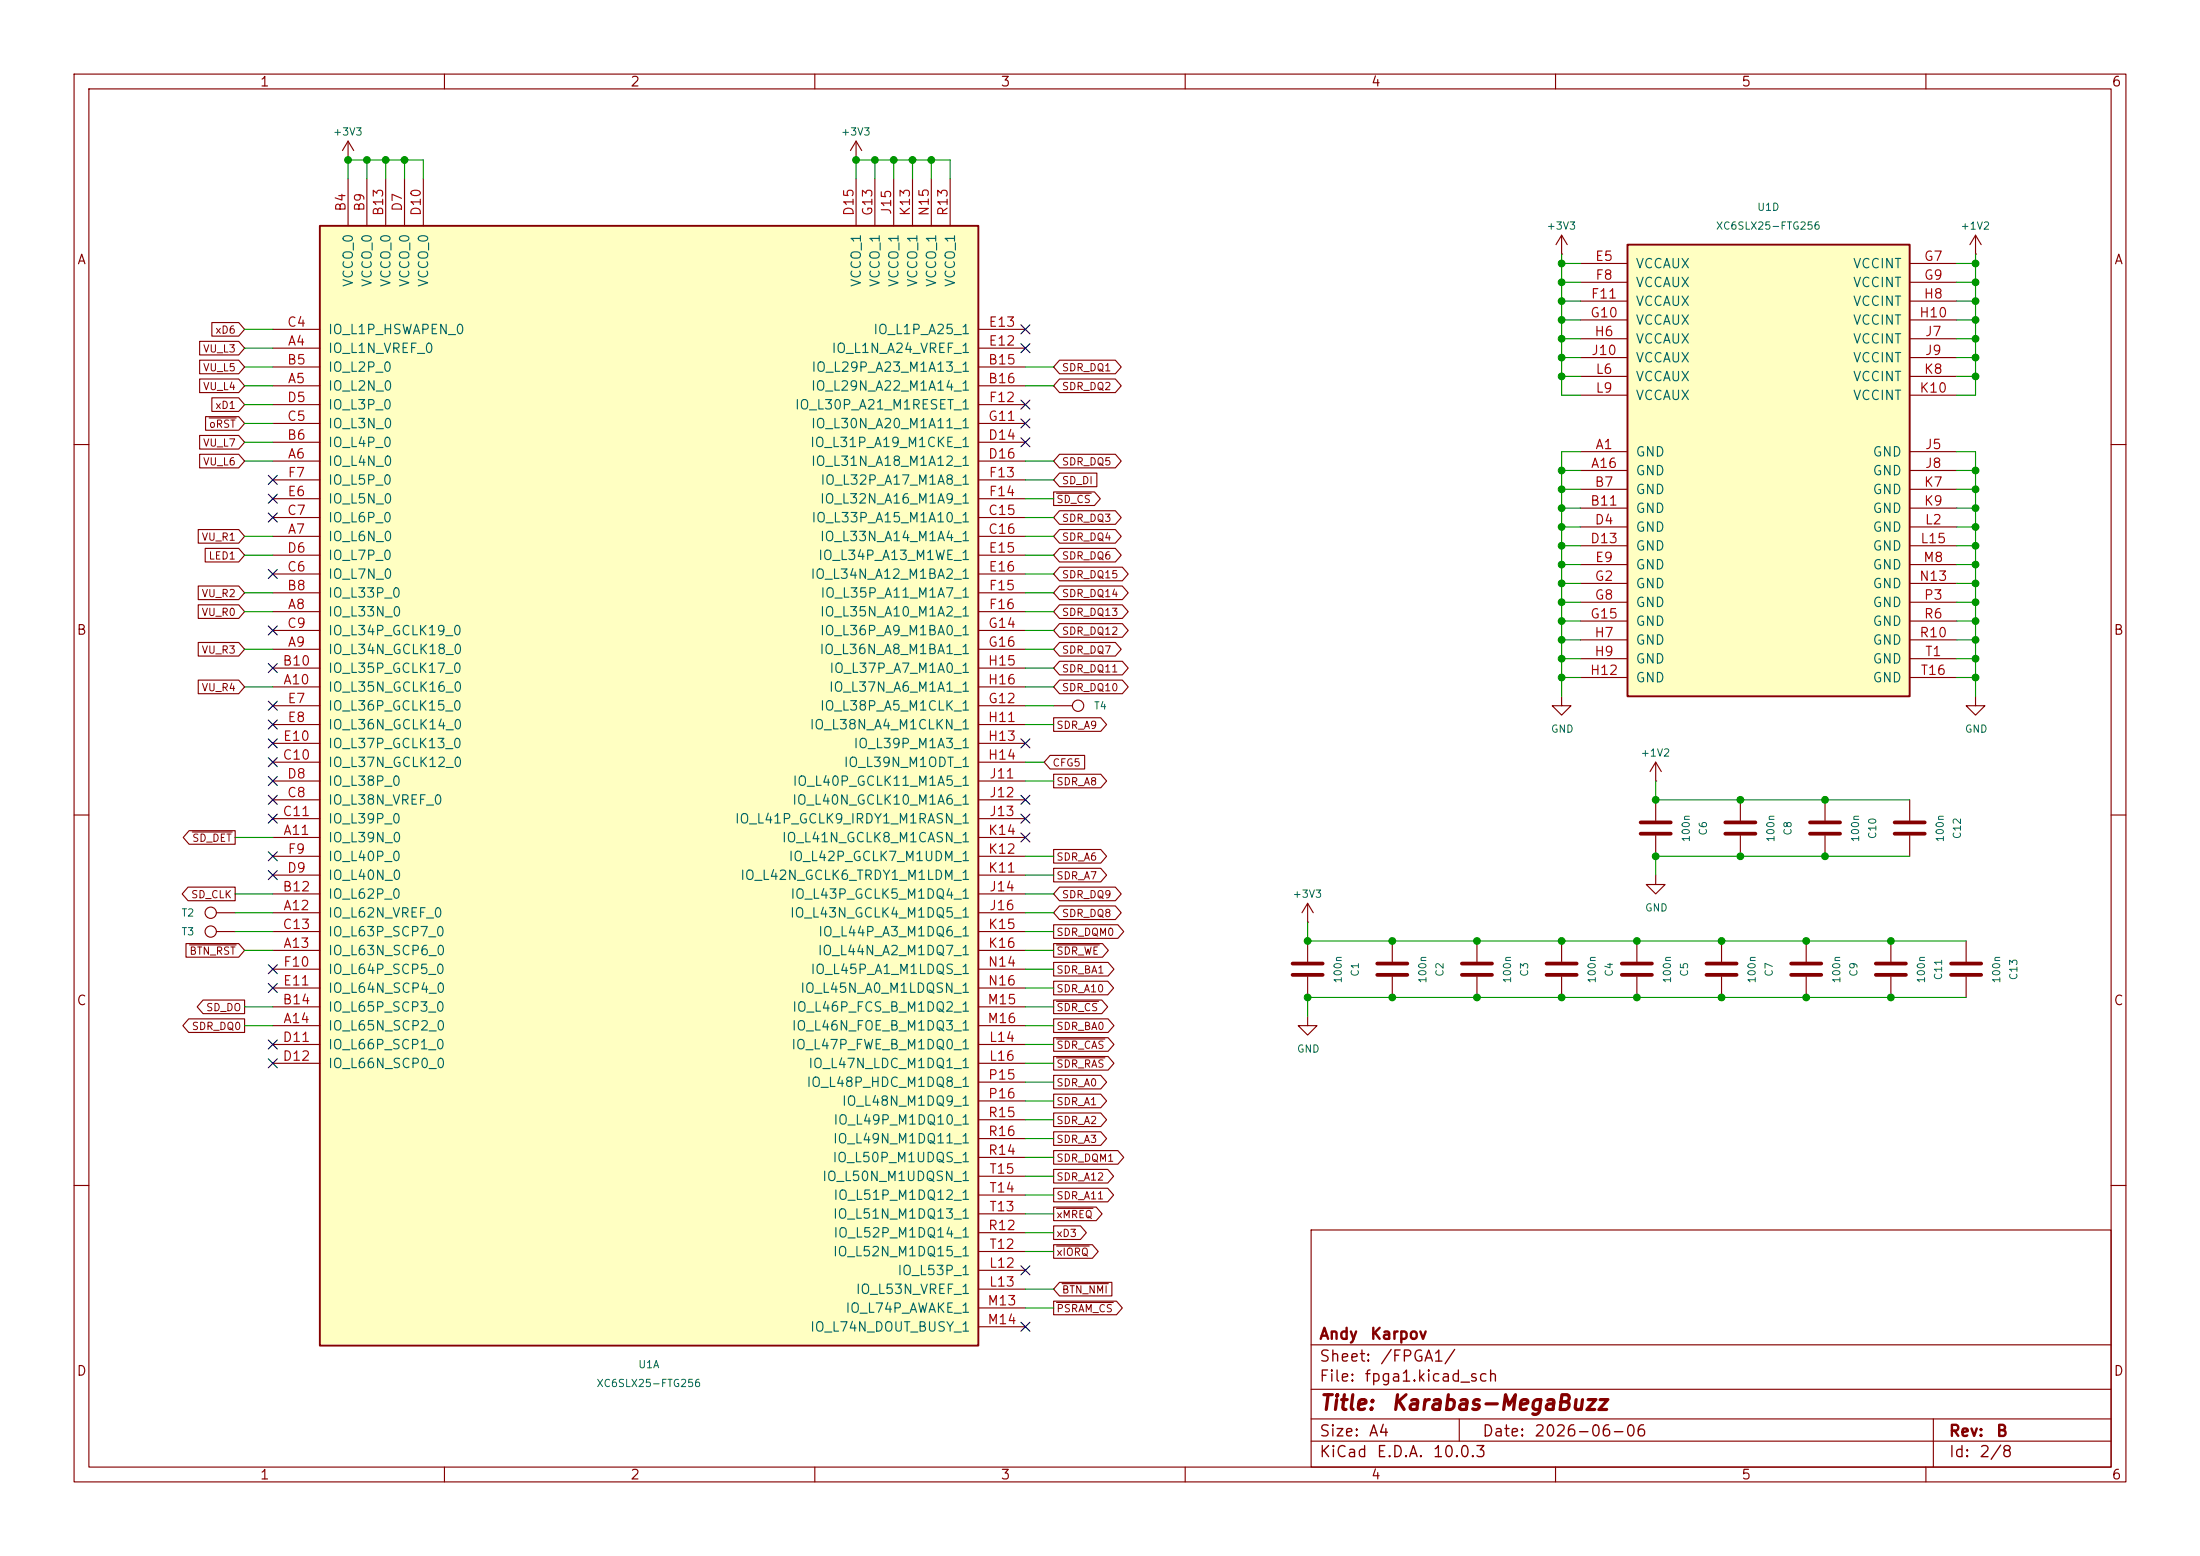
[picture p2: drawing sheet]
<svg xmlns="http://www.w3.org/2000/svg" width="297mm" height="210mm" viewBox="0 0 297 210" stroke-linecap="round" stroke-linejoin="round" font-family="sans-serif">
<g fill="none" stroke="#840000" stroke-width=".15">
<path d="M10 10h277v190h-277zM12 12h273v186h-273zM60 10v2M110 10v2M160 10v2M210 10v2M260 10v2M10 60h2M285 60h2M10 110h2M285 110h2M10 160h2"/>
<path d="M177 166h108v32h-108zM285 160h2M60 198v2M110 198v2M160 198v2M177 194.5h108M177 191.5h108M177 187.5h108M177 181.5h108M197 191.5v3M210 198v2M260 198v2"/>
<path d="M261 191.5v6.5"/>
</g>
<path d="M219.7 33h38.1v61h-38.1z" fill="#ffffc2"/>
<path d="M219.7 33h38.1v61h-38.1z" fill="none" stroke="#840000" stroke-width=".25"/>
<g fill="none" stroke="#840000" stroke-width=".15">
<path d="M213.4 35.6h6.3M213.4 38.1h6.3M257.8 35.6h6.4M257.8 38.1h6.4M213.4 40.6h6.3M213.4 43.2h6.3M213.4 45.7h6.3M213.4 48.3h6.3M213.4 50.8h6.3M213.4 53.3h6.3M257.8 40.6h6.4M257.8 43.2h6.4"/>
<path d="M257.8 45.7h6.4M257.8 48.3h6.4M257.8 50.8h6.4M257.8 53.3h6.4M213.4 61h6.3M213.4 63.5h6.3M213.4 66h6.3M213.4 68.6h6.3M213.4 71.1h6.3M213.4 73.7h6.3M213.4 76.2h6.3M213.4 78.7h6.3"/>
<path d="M257.8 61h6.4M257.8 63.5h6.4M257.8 66h6.4M257.8 68.6h6.4M257.8 71.1h6.4M257.8 73.7h6.4M257.8 76.2h6.4M257.8 78.7h6.4M213.4 81.3h6.3M213.4 83.8h6.3M213.4 86.4h6.3M213.4 88.9h6.3"/>
<path d="M213.4 91.4h6.3M257.8 81.3h6.4M257.8 83.8h6.4M257.8 86.4h6.4M257.8 88.9h6.4M257.8 91.4h6.4"/>
</g>
<path d="M43.2 30.5h88.9v151.1h-88.9z" fill="#ffffc2"/>
<path d="M43.2 30.5h88.9v151.1h-88.9z" fill="none" stroke="#840000" stroke-width=".25"/>
<g fill="none" stroke="#840000" stroke-width=".15">
<path d="M47 19.1v2.5M47 19.1l-.8 1.2M47 19.1l.8 1.2M115.6 19.1v2.5M115.6 19.1l-.8 1.2M115.6 19.1l.7 1.2M47 21.6h.1M47 24.1v6.4M49.5 24.1v6.4M52.1 24.1v6.4M54.6 24.1v6.4M57.1 24.1v6.4"/>
<path d="M115.6 21.6h.1M115.6 24.1v6.4M118.1 24.1v6.4M120.6 24.1v6.4M123.2 24.1v6.4M125.7 24.1v6.4M128.3 24.1v6.4M210.8 34.3h.1M210.8 31.8l-.7 1.2M210.8 31.8l.8 1.2M210.8 31.8v2.5M266.7 34.3h.1"/>
<path d="M266.7 31.8l-.8 1.2M266.7 31.8l.8 1.2M266.7 31.8v2.5M26.9 58.8h5.3l.8 .9-.8 .9h-5.3zM26.9 46.1h5.3l.8 .9-.8 .9h-5.3zM26.9 51.2h5.3l.8 .9-.8 .9h-5.3zM26.9 48.6h5.3l.8 .9-.8 .9h-5.3zM27.8 56.2h4.4l.8 1-.8 .9h-4.4zM28.2 56.4h3.7M28.6 53.7h3.6l.8 .9-.8 .9h-3.6zM28.6 43.5h3.6l.8 1-.8 .9h-3.6zM36.8 47h6.4"/>
<path d="M36.8 52.1h6.4M36.8 49.5h6.4M36.8 59.7h6.4M36.8 44.5h6.4M36.8 57.2h6.4M36.8 54.6h6.4M132.1 47h6.3M132.1 52.1h6.3M132.1 49.5h6.3M132.1 59.7h6.3M132.1 44.5h6.3M132.1 57.2h6.3"/>
<path d="M132.1 54.6h6.3M143 48.6h7.6l.8 .9-.8 .9h-7.6l-.8-.9zM143 51.2h7.6l.8 .9-.8 .9h-7.6l-.8-.9zM26.8 79.1h5.4l.8 .9-.8 .9h-5.4zM26.8 71.5h5.4l.8 .9-.8 .9h-5.4zM26.9 61.3h5.3l.8 .9-.8 .9h-5.3zM27.7 74h4.5l.8 .9-.8 .9h-4.5zM36.8 62.2h6.4M36.8 72.4h6.4M36.8 77.5h6.4M36.8 69.9h6.4M36.8 74.9h6.4"/>
<path d="M36.8 67.3h6.4M36.8 64.8h6.4M132.1 62.2h6.3M132.1 72.4h6.3M132.1 77.5h6.3M132.1 69.9h6.3M132.1 74.9h6.3M132.1 67.3h6.3M132.1 64.8h6.3M142.2 66.4h5.6l.7 .9-.7 .9h-5.6zM142.6 66.6h4.7M143 79.1h8.5l.8 .9-.8 .9h-8.5l-.8-.9z"/>
<path d="M143 74h7.6l.8 .9-.8 .9h-7.6l-.8-.9zM143 63.9h5.1v1.8h-5.1l-.8-.9zM143 71.5h7.6l.8 .9-.8 .9h-7.6l-.8-.9zM143 61.3h7.6l.8 .9-.8 .9h-7.6l-.8-.9zM143 68.9h7.6l.8 1-.8 .9h-7.6l-.8-.9zM143 76.6h8.5l.8 .9-.8 .9h-8.5l-.8-.9zM26.8 86.7h5.4l.8 .9-.8 .9h-5.4zM26.8 81.6h5.4l.8 1-.8 .9h-5.4zM26.8 91.8h5.4l.8 .9-.8 .9h-5.4zM36.8 82.6h6.4M36.8 87.6h6.4M36.8 92.7h6.4"/>
<path d="M36.8 80h6.4M36.8 90.2h6.4M36.8 85.1h6.4M36.8 95.3h6.4M36.8 97.8h6.4M132.1 82.6h6.3M132.1 87.6h6.3M132.1 92.7h6.3M132.1 80h6.3M132.1 90.2h6.3M132.1 85.1h6.3M132.1 95.3h6.3"/>
<path d="M132.1 97.8h6.3M142.2 96.9h6.4l.8 .9-.8 .9h-6.4zM142.2 95.3h2.6M143 91.8h8.5l.8 .9-.8 .9h-8.5l-.8-.9zM143 81.6h8.5l.8 1-.8 .9h-8.5l-.8-.9zM143 86.7h7.6l.8 .9-.8 .9h-7.6l-.8-.9zM143 89.3h8.5l.8 .9-.8 .9h-8.5l-.8-.9zM143 84.2h8.5l.8 .9-.8 .9h-8.5l-.8-.9zM210.8 94v1.3h1.3l-1.3 1.2-1.3-1.2h1.3M266.7 94v1.3h1.3l-1.3 1.2-1.3-1.2h1.3M25.4 119.7h6.3v1.9h-6.3l-.8-.9zM25.5 112.1h6.2v1.8h-6.2l-.8-.9z"/>
<path d="M26 112.3h5.4M36.8 113h6.4M36.8 108h6.4M36.8 102.9h6.4M36.8 110.5h6.4M36.8 105.4h6.4M36.8 118.1h6.4M36.8 100.3h6.4M36.8 115.6h6.4M132.1 113h6.3M132.1 108h6.3M132.1 102.9h6.3"/>
<path d="M132.1 110.5h6.3M132.1 105.4h6.3M132.1 118.1h6.3M132.1 100.3h6.3M132.1 115.6h6.3M141.8 102h4.6v1.8h-4.6l-.8-.9zM142.2 104.5h6.4l.8 .9-.8 .9h-6.4zM142.2 114.7h6.4l.8 .9-.8 .9h-6.4zM142.2 117.2h6.4l.8 .9-.8 .9h-6.4zM143 119.7h7.6l.8 1-.8 .9h-7.6l-.8-.9zM223.5 118.1v1.3h1.3l-1.3 1.3-1.3-1.3h1.3M223.5 105.4h.1"/>
<path d="M223.5 102.9v2.5M223.5 108v2.7M223.5 112.8v2.8M223.5 102.9l-.7 1.2M223.5 102.9l.8 1.2M234.9 108v2.7M234.9 112.8v2.8M246.4 108v2.7M246.4 112.8v2.8M257.8 108v2.7M257.8 112.8v2.8M25.1 127.4h7.1l.8 .9-.8 .9h-7.1z"/>
<path d="M25.5 137.5h7.5v1.8h-7.5l-.8-.9zM25.6 127.5h6.3M27.4 135h5.6v1.8h-5.6l-.8-.9zM29.2 123.2h2.5M29.2 125.7h2.5M36.8 123.2h6.4M36.8 128.3h6.4M36.8 138.4h6.4M36.8 120.7h6.4M36.8 135.9h6.4M36.8 125.7h6.4M36.8 133.4h6.4"/>
<path d="M36.8 130.8h6.4M132.1 123.2h6.3M132.1 128.3h6.3M132.1 138.4h6.3M132.1 120.7h6.3M132.1 135.9h6.3M132.1 125.7h6.3M132.1 133.4h6.3M132.1 130.8h6.3M142.2 137.5h7.4l.8 .9-.8 .9h-7.4zM142.2 129.9h7.4l.8 .9-.8 .9h-7.4zM142.2 132.4h7.3l.8 1-.8 .9h-7.3z"/>
<path d="M142.2 124.8h8.7l.8 .9-.8 .9h-8.7zM142.2 135h6.5l.8 .9-.8 .9h-6.5zM142.2 127.4h6.6l.8 .9-.8 .9h-6.6zM142.6 135.1h5.7M142.6 127.5h5.8M143 122.3h7.6l.8 .9-.8 .9h-7.6l-.8-.9zM176.5 124.5h.1M176.5 137.2v1.2h1.3l-1.3 1.3-1.2-1.3h1.2M176.5 121.9l-.7 1.3M176.5 121.9l.8 1.3M176.5 121.9v2.6M176.5 127v2.8"/>
<path d="M176.5 131.8v2.8M188 127v2.8M188 131.8v2.8M199.4 127v2.8M199.4 131.8v2.8M210.8 127v2.8M210.8 131.8v2.8M221 127v2.8M221 131.8v2.8M232.4 127v2.8M232.4 131.8v2.8M243.8 127v2.8"/>
<path d="M243.8 131.8v2.8M255.3 127v2.8M255.3 131.8v2.8M265.4 127v2.8M265.4 131.8v2.8M36.8 141h6.4M36.8 143.5h6.4M132.1 141h6.3M132.1 143.5h6.3M132.1 146.1h6.3M132.1 148.6h6.3M132.1 156.2h6.3"/>
<path d="M132.1 151.1h6.3M132.1 153.7h6.3M132.1 158.8h6.3M142.2 157.8h7.3l.8 1-.8 .9h-7.3zM142.2 140.1h7.4l.8 .9-.8 .9h-7.4zM142.2 145.1h6.4l.8 1-.8 .9h-6.4zM142.2 152.8h6.4l.8 .9-.8 .9h-6.4zM142.2 142.6h7.4l.8 .9-.8 .9h-7.4zM142.2 147.7h6.4l.8 .9-.8 .9h-6.4zM142.2 150.2h6.4l.8 .9-.8 .9h-6.4zM142.2 155.3h8.7l.8 .9-.8 .9h-8.7zM142.6 140.2h6.6"/>
<path d="M142.6 142.8h6.6M132.1 171.5h6.3M132.1 174h6.3M132.1 176.5h6.3M132.1 179.1h6.3M132.1 166.4h6.3M132.1 168.9h6.3M132.1 163.8h6.3M132.1 161.3h6.3M142.2 160.4h7.3l.8 .9-.8 .9h-7.3zM142.2 168h5.3l.8 .9-.8 .9h-5.3zM142.2 165.5h3.7l.8 .9-.8 .9h-3.7z"/>
<path d="M142.2 175.6h8.5l.8 .9-.8 .9h-8.5zM142.2 162.9h5.8l.8 .9-.8 .9h-5.8zM142.6 168.2h4.4M142.6 175.8h7.7M142.6 163.1h5M143 173.1h7.1v1.8h-7.1l-.8-.9zM143.4 173.2h6.2"/>
<circle cx="145.5" cy="95.2" r=".76"/>
<circle cx="28.4" cy="125.7" r=".76"/>
<circle cx="28.4" cy="123.2" r=".76"/>
</g>
<g fill="none" stroke="#840000" stroke-width=".51">
<path d="M221.5 111h4.1M221.5 112.5h4.1M232.9 111h4.1M232.9 112.5h4.1M244.3 111h4.1M244.3 112.5h4.1M255.8 111h4M255.8 112.5h4M174.5 130h4.1M174.5 131.6h4.1M185.9 130h4.1M185.9 131.6h4.1"/>
<path d="M197.4 130h4M197.4 131.6h4M208.8 130h4.1M208.8 131.6h4.1M218.9 130h4.1M218.9 131.6h4.1M230.4 130h4M230.4 131.6h4M241.8 130h4.1M241.8 131.6h4.1M253.2 130h4.1M253.2 131.6h4.1"/>
<path d="M263.4 130h4.1M263.4 131.6h4.1"/>
</g>
<g fill="none" stroke="#009600" stroke-width=".15">
<path d="M47 24.1v-2.5h10.1v2.5M49.5 21.6v2.5M52.1 21.6v2.5M54.6 21.6v2.5M115.6 24.1v-2.5h12.7v2.5M118.1 21.6v2.5M120.6 21.6v2.5M123.2 21.6v2.5M125.7 21.6v2.5M210.8 38.1h2.6M210.8 35.6h2.6M210.8 34.3v19h2.6"/>
<path d="M264.2 38.1h2.5M264.2 35.6h2.5M266.7 34.3v19h-2.5M33 59.7h3.8M33 54.6h3.8M33 57.2h3.8M33 49.5h3.8M33 52.1h3.8M33 47h3.8M33 44.5h3.8M138.4 49.5h3.8M138.4 52.1h3.8"/>
<path d="M210.8 43.2h2.6M210.8 40.6h2.6M210.8 45.7h2.6M210.8 48.3h2.6M210.8 50.8h2.6M264.2 43.2h2.5M264.2 40.6h2.5M264.2 45.7h2.5M264.2 48.3h2.5M264.2 50.8h2.5M33 72.4h3.8M33 62.2h3.8"/>
<path d="M33 74.9h3.8M138.4 77.5h3.8M138.4 72.4h3.8M138.4 62.2h3.8M138.4 74.9h3.8M138.4 64.8h3.8M138.4 67.3h3.8M138.4 69.9h3.8M210.8 66h2.6M210.8 63.5h2.6M210.8 78.7h2.6M210.8 68.6h2.6"/>
<path d="M210.8 71.1h2.6M210.8 73.7h2.6M210.8 76.2h2.6M213.4 61h-2.6v33M264.2 66h2.5M264.2 61h2.5v33M264.2 63.5h2.5M264.2 78.7h2.5M264.2 68.6h2.5M264.2 71.1h2.5M264.2 73.7h2.5M264.2 76.2h2.5"/>
<path d="M33 82.6h3.8M33 80h3.8M33 87.6h3.8M33 92.7h3.8M138.4 95.3h3.8M138.4 82.6h3.8M138.4 85.1h3.8M138.4 80h3.8M138.4 90.2h3.8M138.4 87.6h3.8M138.4 92.7h3.8M138.4 97.8h3.8"/>
<path d="M210.8 91.4h2.6M210.8 86.4h2.6M210.8 81.3h2.6M210.8 88.9h2.6M210.8 83.8h2.6M264.2 91.4h2.5M264.2 86.4h2.5M264.2 81.3h2.5M264.2 88.9h2.5M264.2 83.8h2.5M31.7 113h5.1M138.4 118.1h3.8"/>
<path d="M138.4 115.6h3.8M138.4 105.4h3.8M138.4 102.9h2.6M223.5 105.4v2.6h34.3M257.8 115.6h-34.3v2.5M31.7 125.7h5.1M31.7 120.7h5.1M31.7 123.2h5.1M33 128.3h3.8M33 135.9h3.8M33 138.4h3.8M138.4 125.7h3.8"/>
<path d="M138.4 128.3h3.8M138.4 130.8h3.8M138.4 135.9h3.8M138.4 138.4h3.8M138.4 133.4h3.8M138.4 120.7h3.8M138.4 123.2h3.8M176.5 124.5v2.5h88.9M265.4 134.6h-88.9v2.6M138.4 156.2h3.8M138.4 148.6h3.8M138.4 151.1h3.8"/>
<path d="M138.4 153.7h3.8M138.4 146.1h3.8M138.4 143.5h3.8M138.4 141h3.8M138.4 158.8h3.8M138.4 161.3h3.8M138.4 168.9h3.8M138.4 174h3.8M138.4 176.5h3.8M138.4 163.8h3.8M138.4 166.4h3.8"/>
</g>
<g fill="none" stroke="#000084" stroke-width=".15">
<path d="M137.8 59.1l1.2 1.2M137.8 43.8l1.2 1.3M137.8 46.4l1.2 1.2M137.8 54l1.2 1.2M137.8 56.5l1.2 1.3M139 59.1l-1.2 1.2M139 43.8l-1.2 1.3M139 46.4l-1.2 1.2M139 54l-1.2 1.2M139 56.5l-1.2 1.3M36.2 69.2l1.2 1.3M36.2 66.7l1.2 1.2"/>
<path d="M36.2 64.2l1.2 1.2M36.2 76.9l1.2 1.2M37.4 69.2l-1.2 1.3M37.4 66.7l-1.2 1.2M37.4 64.2l-1.2 1.2M37.4 76.9l-1.2 1.2M36.2 84.5l1.2 1.2M36.2 89.6l1.2 1.2M36.2 97.2l1.2 1.2M36.2 99.7l1.2 1.2M36.2 94.6l1.2 1.3M37.4 84.5l-1.2 1.2"/>
<path d="M37.4 89.6l-1.2 1.2M37.4 97.2l-1.2 1.2M37.4 99.7l-1.2 1.2M37.4 94.6l-1.2 1.3M137.8 99.7l1.2 1.2M139 99.7l-1.2 1.2M36.2 102.3l1.2 1.2M36.2 104.8l1.2 1.2M36.2 117.5l1.2 1.2M36.2 115l1.2 1.2M36.2 109.9l1.2 1.2M36.2 107.3l1.2 1.3"/>
<path d="M37.4 102.3l-1.2 1.2M37.4 104.8l-1.2 1.2M37.4 117.5l-1.2 1.2M37.4 115l-1.2 1.2M37.4 109.9l-1.2 1.2M37.4 107.3l-1.2 1.3M137.8 109.9l1.2 1.2M137.8 107.3l1.2 1.3M137.8 112.4l1.2 1.2M139 109.9l-1.2 1.2M139 107.3l-1.2 1.3M139 112.4l-1.2 1.2"/>
<path d="M36.2 132.7l1.2 1.3M36.2 130.2l1.2 1.2M37.4 132.7l-1.2 1.3M37.4 130.2l-1.2 1.2M36.2 142.9l1.2 1.2M36.2 140.4l1.2 1.2M37.4 142.9l-1.2 1.2M37.4 140.4l-1.2 1.2M137.8 170.8l1.2 1.3M137.8 178.5l1.2 1.2M139 170.8l-1.2 1.3M139 178.5l-1.2 1.2"/>
</g>
<g fill="#009600" stroke="#009600" stroke-width=".14">
<circle cx="118.1" cy="21.6" r=".46"/>
<circle cx="115.6" cy="21.6" r=".46"/>
<circle cx="125.7" cy="21.6" r=".46"/>
<circle cx="123.2" cy="21.6" r=".46"/>
<circle cx="120.6" cy="21.6" r=".46"/>
<circle cx="210.8" cy="35.6" r=".46"/>
<circle cx="210.8" cy="48.3" r=".46"/>
<circle cx="210.8" cy="38.1" r=".46"/>
<circle cx="210.8" cy="43.2" r=".46"/>
<circle cx="210.8" cy="40.6" r=".46"/>
<circle cx="210.8" cy="63.5" r=".46"/>
<circle cx="210.8" cy="68.6" r=".46"/>
<circle cx="210.8" cy="71.1" r=".46"/>
<circle cx="210.8" cy="66" r=".46"/>
<circle cx="188" cy="127" r=".46"/>
<circle cx="210.8" cy="91.4" r=".46"/>
<circle cx="176.5" cy="127" r=".46"/>
<circle cx="199.4" cy="127" r=".46"/>
<circle cx="49.5" cy="21.6" r=".46"/>
<circle cx="47" cy="21.6" r=".46"/>
<circle cx="52.1" cy="21.6" r=".46"/>
<circle cx="54.6" cy="21.6" r=".46"/>
<circle cx="210.8" cy="81.3" r=".46"/>
<circle cx="210.8" cy="78.7" r=".46"/>
<circle cx="210.8" cy="76.2" r=".46"/>
<circle cx="210.8" cy="73.7" r=".46"/>
<circle cx="210.8" cy="83.8" r=".46"/>
<circle cx="210.8" cy="50.8" r=".46"/>
<circle cx="210.8" cy="45.7" r=".46"/>
<circle cx="232.4" cy="127" r=".46"/>
<circle cx="232.4" cy="134.6" r=".46"/>
<circle cx="210.8" cy="86.4" r=".46"/>
<circle cx="210.8" cy="88.9" r=".46"/>
<circle cx="234.9" cy="115.6" r=".46"/>
<circle cx="234.9" cy="108" r=".46"/>
<circle cx="223.5" cy="115.6" r=".46"/>
<circle cx="223.5" cy="108" r=".46"/>
<circle cx="221" cy="127" r=".46"/>
<circle cx="221" cy="134.6" r=".46"/>
<circle cx="266.7" cy="40.6" r=".46"/>
<circle cx="266.7" cy="38.1" r=".46"/>
<circle cx="266.7" cy="43.2" r=".46"/>
<circle cx="266.7" cy="45.7" r=".46"/>
<circle cx="266.7" cy="48.3" r=".46"/>
<circle cx="266.7" cy="63.5" r=".46"/>
<circle cx="266.7" cy="66" r=".46"/>
<circle cx="266.7" cy="35.6" r=".46"/>
<circle cx="266.7" cy="50.8" r=".46"/>
<circle cx="210.8" cy="127" r=".46"/>
<circle cx="199.4" cy="134.6" r=".46"/>
<circle cx="210.8" cy="134.6" r=".46"/>
<circle cx="266.7" cy="81.3" r=".46"/>
<circle cx="266.7" cy="83.8" r=".46"/>
<circle cx="266.7" cy="71.1" r=".46"/>
<circle cx="266.7" cy="68.6" r=".46"/>
<circle cx="266.7" cy="73.7" r=".46"/>
<circle cx="266.7" cy="76.2" r=".46"/>
<circle cx="266.7" cy="88.9" r=".46"/>
<circle cx="266.7" cy="86.4" r=".46"/>
<circle cx="266.7" cy="78.7" r=".46"/>
<circle cx="188" cy="134.6" r=".46"/>
<circle cx="176.5" cy="134.6" r=".46"/>
<circle cx="246.4" cy="115.6" r=".46"/>
<circle cx="246.4" cy="108" r=".46"/>
<circle cx="255.3" cy="134.6" r=".46"/>
<circle cx="243.8" cy="134.6" r=".46"/>
<circle cx="243.8" cy="127" r=".46"/>
<circle cx="266.7" cy="91.4" r=".46"/>
<circle cx="255.3" cy="127" r=".46"/>
</g>
<g font-size="2" fill="#840000">
<text x="178" y="190.8">Title:</text>
<text x="187.7" y="190.8">Karabas-MegaBuzz</text>
</g>
<g font-size="1.5" fill="#840000">
<text x="178" y="184.2">Sheet:</text>
<text x="178" y="181.2">Andy</text>
<text x="184.9" y="181.2">Karpov</text>
<text x="186.2" y="184.2">/FPGA1/</text>
<text x="178" y="186.9">File:</text>
<text x="184.1" y="186.9">fpga1.kicad_sch</text>
<text x="178" y="197.1">KiCad</text>
<text x="178" y="194.3">Size:</text>
<text x="184.7" y="194.3">A4</text>
<text x="185.7" y="197.1">E.D.A.</text>
<text x="193.3" y="197.1">10.0.3</text>
<text x="200" y="194.3">Date:</text>
<text x="207" y="194.3">2026-06-06</text>
<text x="263" y="194.3">Rev:</text>
<text x="263" y="197.1">Id:</text>
<text x="267.1" y="197.1">2/8</text>
<text x="269.4" y="194.3">B</text>
</g>
<g font-size="1.3" fill="#840000">
<text x="35" y="12">1</text>
<text x="85" y="12">2</text>
<text x="135" y="12">3</text>
<text x="185" y="12">4</text>
<text x="235" y="12">5</text>
<text x="285" y="12">6</text>
<text x="10.3" y="36">A</text>
<text x="285.3" y="36">A</text>
<text x="10.3" y="86">B</text>
<text x="285.3" y="86">B</text>
<text x="10.3" y="136">C</text>
<text x="285.3" y="136">C</text>
<text x="10.3" y="186">D</text>
<text x="285.3" y="186">D</text>
<text x="35" y="200">1</text>
<text x="85" y="200">2</text>
<text x="135" y="200">3</text>
<text x="185" y="200">4</text>
<text x="235" y="200">5</text>
<text x="285" y="200">6</text>
</g>
<g font-size="1.3" fill="#a90000">
<text x="47" y="28.6" transform="rotate(-90 47 28.6)">B4</text>
<text x="49.5" y="28.6" transform="rotate(-90 49.5 28.6)">B9</text>
<text x="52" y="29.3" transform="rotate(-90 52 29.3)">B13</text>
<text x="54.6" y="28.6" transform="rotate(-90 54.6 28.6)">D7</text>
<text x="57.1" y="29.3" transform="rotate(-90 57.1 29.3)">D10</text>
<text x="115.5" y="29.3" transform="rotate(-90 115.5 29.3)">D15</text>
<text x="118.1" y="29.3" transform="rotate(-90 118.1 29.3)">G13</text>
<text x="120.6" y="29.1" transform="rotate(-90 120.6 29.1)">J15</text>
<text x="123.2" y="29.3" transform="rotate(-90 123.2 29.3)">K13</text>
<text x="125.7" y="29.3" transform="rotate(-90 125.7 29.3)">N15</text>
<text x="128.2" y="29.3" transform="rotate(-90 128.2 29.3)">R13</text>
<text x="215.3" y="35.5">E5</text>
<text x="259.6" y="35.5">G7</text>
<text x="214.7" y="40.6">F11</text>
<text x="215.3" y="38.1">F8</text>
<text x="259.6" y="40.6">H8</text>
<text x="259.6" y="38.1">G9</text>
<text x="38.7" y="44.4">C4</text>
<text x="38.8" y="47">A4</text>
<text x="133.4" y="47">E12</text>
<text x="133.4" y="44.4">E13</text>
<text x="214.6" y="43.2">G10</text>
<text x="215.2" y="45.7">H6</text>
<text x="259" y="43.2">H10</text>
<text x="259.8" y="45.7">J7</text>
<text x="38.7" y="49.5">B5</text>
<text x="38.8" y="52">A5</text>
<text x="133.3" y="49.5">B15</text>
<text x="133.3" y="52">B16</text>
<text x="214.7" y="48.2">J10</text>
<text x="215.3" y="50.8">L6</text>
<text x="215.3" y="53.3">L9</text>
<text x="259" y="53.3">K10</text>
<text x="259.6" y="50.8">K8</text>
<text x="259.8" y="48.2">J9</text>
<text x="38.7" y="59.7">B6</text>
<text x="38.7" y="57.1">C5</text>
<text x="38.7" y="54.6">D5</text>
<text x="133.3" y="59.7">D14</text>
<text x="133.3" y="57.1">G11</text>
<text x="133.4" y="54.6">F12</text>
<text x="38.8" y="62.2">A6</text>
<text x="38.8" y="64.7">F7</text>
<text x="133.3" y="62.2">D16</text>
<text x="133.4" y="64.7">F13</text>
<text x="214.7" y="63.5">A16</text>
<text x="215.3" y="60.9">A1</text>
<text x="259.8" y="60.9">J5</text>
<text x="259.8" y="63.5">J8</text>
<text x="38.7" y="69.8">C7</text>
<text x="38.7" y="67.3">E6</text>
<text x="133.3" y="69.8">C15</text>
<text x="133.4" y="67.3">F14</text>
<text x="214.6" y="68.6">B11</text>
<text x="215.2" y="66">B7</text>
<text x="215.2" y="71.1">D4</text>
<text x="259.6" y="66">K7</text>
<text x="259.6" y="68.6">K9</text>
<text x="259.8" y="71.1">L2</text>
<text x="38.7" y="77.4">C6</text>
<text x="38.7" y="74.9">D6</text>
<text x="38.8" y="72.4">A7</text>
<text x="133.3" y="72.4">C16</text>
<text x="133.4" y="74.9">E15</text>
<text x="133.4" y="77.4">E16</text>
<text x="214.6" y="73.6">D13</text>
<text x="215.3" y="76.2">E9</text>
<text x="259.2" y="73.6">L15</text>
<text x="259.6" y="76.2">M8</text>
<text x="38.7" y="80">B8</text>
<text x="38.8" y="82.5">A8</text>
<text x="133.4" y="80">F15</text>
<text x="133.4" y="82.5">F16</text>
<text x="214.6" y="83.8">G15</text>
<text x="215.2" y="78.7">G2</text>
<text x="215.2" y="81.3">G8</text>
<text x="259" y="78.7">N13</text>
<text x="259.6" y="81.3">P3</text>
<text x="259.6" y="83.8">R6</text>
<text x="38.7" y="85.1">C9</text>
<text x="38.8" y="87.6">A9</text>
<text x="133.3" y="85.1">G14</text>
<text x="133.3" y="87.6">G16</text>
<text x="215.2" y="86.3">H7</text>
<text x="215.2" y="88.9">H9</text>
<text x="259" y="86.3">R10</text>
<text x="259.8" y="88.9">T1</text>
<text x="38.1" y="90.1">B10</text>
<text x="38.1" y="92.7">A10</text>
<text x="38.7" y="95.2">E7</text>
<text x="133.3" y="90.1">H15</text>
<text x="133.3" y="92.7">H16</text>
<text x="133.3" y="95.2">G12</text>
<text x="214.6" y="91.4">H12</text>
<text x="259.2" y="91.4">T16</text>
<text x="38.1" y="100.3">E10</text>
<text x="38.7" y="97.8">E8</text>
<text x="133.3" y="97.8">H11</text>
<text x="133.3" y="100.3">H13</text>
<text x="38.1" y="102.8">C10</text>
<text x="38.7" y="107.9">C8</text>
<text x="38.7" y="105.4">D8</text>
<text x="133.3" y="102.8">H14</text>
<text x="133.5" y="105.4">J11</text>
<text x="133.5" y="107.9">J12</text>
<text x="38.1" y="110.5">C11</text>
<text x="38.1" y="113">A11</text>
<text x="133.3" y="113">K14</text>
<text x="133.5" y="110.5">J13</text>
<text x="38.7" y="118.1">D9</text>
<text x="38.8" y="115.5">F9</text>
<text x="133.3" y="118.1">K11</text>
<text x="133.3" y="115.5">K12</text>
<text x="38.1" y="120.6">B12</text>
<text x="38.1" y="125.7">C13</text>
<text x="38.1" y="123.2">A12</text>
<text x="133.3" y="125.7">K15</text>
<text x="133.5" y="120.6">J14</text>
<text x="133.5" y="123.2">J16</text>
<text x="38.1" y="128.2">A13</text>
<text x="38.1" y="130.8">F10</text>
<text x="133.3" y="130.8">N14</text>
<text x="133.3" y="128.2">K16</text>
<text x="38.1" y="135.9">B14</text>
<text x="38.1" y="133.3">E11</text>
<text x="133.2" y="135.9">M15</text>
<text x="133.3" y="133.3">N16</text>
<text x="38.1" y="140.9">D11</text>
<text x="38.1" y="143.5">D12</text>
<text x="38.1" y="138.4">A14</text>
<text x="133.2" y="138.4">M16</text>
<text x="133.4" y="140.9">L14</text>
<text x="133.4" y="143.5">L16</text>
<text x="133.3" y="146">P15</text>
<text x="133.3" y="148.6">P16</text>
<text x="133.3" y="151.1">R15</text>
<text x="133.3" y="153.6">R16</text>
<text x="133.3" y="156.2">R14</text>
<text x="133.5" y="161.3">T14</text>
<text x="133.5" y="158.7">T15</text>
<text x="133.3" y="166.3">R12</text>
<text x="133.5" y="163.8">T13</text>
<text x="133.4" y="171.4">L12</text>
<text x="133.4" y="174">L13</text>
<text x="133.5" y="168.9">T12</text>
<text x="133.2" y="176.5">M13</text>
<text x="133.2" y="179">M14</text>
</g>
<g font-size="1.3" fill="#006464">
<text x="48" y="38.8" transform="rotate(-90 48 38.8)">VCCO_0</text>
<text x="50.5" y="38.8" transform="rotate(-90 50.5 38.8)">VCCO_0</text>
<text x="53" y="38.8" transform="rotate(-90 53 38.8)">VCCO_0</text>
<text x="55.6" y="38.8" transform="rotate(-90 55.6 38.8)">VCCO_0</text>
<text x="58.1" y="38.8" transform="rotate(-90 58.1 38.8)">VCCO_0</text>
<text x="116.5" y="38.8" transform="rotate(-90 116.5 38.8)">VCCO_1</text>
<text x="119.1" y="38.8" transform="rotate(-90 119.1 38.8)">VCCO_1</text>
<text x="121.6" y="38.8" transform="rotate(-90 121.6 38.8)">VCCO_1</text>
<text x="124.2" y="38.8" transform="rotate(-90 124.2 38.8)">VCCO_1</text>
<text x="126.7" y="38.8" transform="rotate(-90 126.7 38.8)">VCCO_1</text>
<text x="129.2" y="38.8" transform="rotate(-90 129.2 38.8)">VCCO_1</text>
<text x="220.7" y="36.5">VCCAUX</text>
<text x="220.7" y="39.1">VCCAUX</text>
<text x="220.7" y="41.6">VCCAUX</text>
<text x="250.1" y="36.5">VCCINT</text>
<text x="250.1" y="39.1">VCCINT</text>
<text x="250.1" y="41.6">VCCINT</text>
<text x="44.2" y="48">IO_L1N_VREF_0</text>
<text x="44.2" y="45.4">IO_L1P_HSWAPEN_0</text>
<text x="112.2" y="48">IO_L1N_A24_VREF_1</text>
<text x="117.8" y="45.4">IO_L1P_A25_1</text>
<text x="220.7" y="44.2">VCCAUX</text>
<text x="220.7" y="46.7">VCCAUX</text>
<text x="250.1" y="44.2">VCCINT</text>
<text x="250.1" y="46.7">VCCINT</text>
<text x="44.2" y="53">IO_L2N_0</text>
<text x="44.2" y="50.5">IO_L2P_0</text>
<text x="109.4" y="53">IO_L29N_A22_M1A14_1</text>
<text x="109.5" y="50.5">IO_L29P_A23_M1A13_1</text>
<text x="220.7" y="49.2">VCCAUX</text>
<text x="220.7" y="51.8">VCCAUX</text>
<text x="250.1" y="49.2">VCCINT</text>
<text x="250.1" y="51.8">VCCINT</text>
<text x="44.2" y="58.1">IO_L3N_0</text>
<text x="44.2" y="55.6">IO_L3P_0</text>
<text x="107.2" y="55.6">IO_L30P_A21_M1RESET_1</text>
<text x="109.4" y="58.1">IO_L30N_A20_M1A11_1</text>
<text x="220.7" y="54.3">VCCAUX</text>
<text x="250.1" y="54.3">VCCINT</text>
<text x="44.2" y="63.2">IO_L4N_0</text>
<text x="44.2" y="60.7">IO_L4P_0</text>
<text x="44.2" y="65.7">IO_L5P_0</text>
<text x="109.3" y="60.7">IO_L31P_A19_M1CKE_1</text>
<text x="109.4" y="63.2">IO_L31N_A18_M1A12_1</text>
<text x="110.7" y="65.7">IO_L32P_A17_M1A8_1</text>
<text x="220.7" y="61.9">GND</text>
<text x="220.7" y="64.5">GND</text>
<text x="252.7" y="61.9">GND</text>
<text x="252.7" y="64.5">GND</text>
<text x="44.2" y="70.8">IO_L6P_0</text>
<text x="44.2" y="68.3">IO_L5N_0</text>
<text x="109.5" y="70.8">IO_L33P_A15_M1A10_1</text>
<text x="110.6" y="68.3">IO_L32N_A16_M1A9_1</text>
<text x="220.7" y="67">GND</text>
<text x="220.7" y="69.6">GND</text>
<text x="252.7" y="67">GND</text>
<text x="252.7" y="69.6">GND</text>
<text x="44.2" y="73.4">IO_L6N_0</text>
<text x="44.2" y="75.9">IO_L7P_0</text>
<text x="110.4" y="75.9">IO_L34P_A13_M1WE_1</text>
<text x="110.6" y="73.4">IO_L33N_A14_M1A4_1</text>
<text x="220.7" y="72.1">GND</text>
<text x="220.7" y="74.6">GND</text>
<text x="220.7" y="77.2">GND</text>
<text x="252.7" y="72.1">GND</text>
<text x="252.7" y="74.6">GND</text>
<text x="252.7" y="77.2">GND</text>
<text x="44.2" y="83.5">IO_L33N_0</text>
<text x="44.2" y="81">IO_L33P_0</text>
<text x="44.2" y="78.4">IO_L7N_0</text>
<text x="109.3" y="78.4">IO_L34N_A12_M1BA2_1</text>
<text x="110.6" y="83.5">IO_L35N_A10_M1A2_1</text>
<text x="110.7" y="81">IO_L35P_A11_M1A7_1</text>
<text x="220.7" y="79.7">GND</text>
<text x="220.7" y="82.3">GND</text>
<text x="252.7" y="79.7">GND</text>
<text x="252.7" y="82.3">GND</text>
<text x="44.2" y="88.6">IO_L34N_GCLK18_0</text>
<text x="44.2" y="86.1">IO_L34P_GCLK19_0</text>
<text x="110.5" y="88.6">IO_L36N_A8_M1BA1_1</text>
<text x="110.6" y="86.1">IO_L36P_A9_M1BA0_1</text>
<text x="220.7" y="84.8">GND</text>
<text x="220.7" y="87.3">GND</text>
<text x="220.7" y="89.9">GND</text>
<text x="252.7" y="84.8">GND</text>
<text x="252.7" y="87.3">GND</text>
<text x="252.7" y="89.9">GND</text>
<text x="44.2" y="93.7">IO_L35N_GCLK16_0</text>
<text x="44.2" y="91.1">IO_L35P_GCLK17_0</text>
<text x="111.8" y="93.7">IO_L37N_A6_M1A1_1</text>
<text x="111.9" y="91.1">IO_L37P_A7_M1A0_1</text>
<text x="220.7" y="92.4">GND</text>
<text x="252.7" y="92.4">GND</text>
<text x="44.2" y="96.2">IO_L36P_GCLK15_0</text>
<text x="44.2" y="98.8">IO_L36N_GCLK14_0</text>
<text x="44.2" y="101.3">IO_L37P_GCLK13_0</text>
<text x="109.2" y="98.8">IO_L38N_A4_M1CLKN_1</text>
<text x="110.6" y="96.2">IO_L38P_A5_M1CLK_1</text>
<text x="115.1" y="101.3">IO_L39P_M1A3_1</text>
<text x="44.2" y="103.8">IO_L37N_GCLK12_0</text>
<text x="44.2" y="106.4">IO_L38P_0</text>
<text x="106.9" y="106.4">IO_L40P_GCLK11_M1A5_1</text>
<text x="113.8" y="103.8">IO_L39N_M1ODT_1</text>
<text x="44.2" y="108.9">IO_L38N_VREF_0</text>
<text x="44.2" y="111.5">IO_L39P_0</text>
<text x="99.1" y="111.5">IO_L41P_GCLK9_IRDY1_M1RASN_1</text>
<text x="106.9" y="108.9">IO_L40N_GCLK10_M1A6_1</text>
<text x="44.2" y="114">IO_L39N_0</text>
<text x="44.2" y="119.1">IO_L40N_0</text>
<text x="44.2" y="116.5">IO_L40P_0</text>
<text x="99.8" y="119.1">IO_L42N_GCLK6_TRDY1_M1LDM_1</text>
<text x="105.5" y="114">IO_L41N_GCLK8_M1CASN_1</text>
<text x="106.4" y="116.5">IO_L42P_GCLK7_M1UDM_1</text>
<text x="44.2" y="124.2">IO_L62N_VREF_0</text>
<text x="44.2" y="121.6">IO_L62P_0</text>
<text x="106.5" y="124.2">IO_L43N_GCLK4_M1DQ5_1</text>
<text x="106.6" y="121.6">IO_L43P_GCLK5_M1DQ4_1</text>
<text x="44.2" y="129.2">IO_L63N_SCP6_0</text>
<text x="44.2" y="126.7">IO_L63P_SCP7_0</text>
<text x="44.2" y="131.8">IO_L64P_SCP5_0</text>
<text x="109.3" y="131.8">IO_L45P_A1_M1LDQS_1</text>
<text x="110.3" y="129.2">IO_L44N_A2_M1DQ7_1</text>
<text x="110.4" y="126.7">IO_L44P_A3_M1DQ6_1</text>
<text x="44.2" y="136.9">IO_L65P_SCP3_0</text>
<text x="44.2" y="134.3">IO_L64N_SCP4_0</text>
<text x="106.9" y="136.9">IO_L46P_FCS_B_M1DQ2_1</text>
<text x="107.9" y="134.3">IO_L45N_A0_M1LDQSN_1</text>
<text x="44.2" y="139.4">IO_L65N_SCP2_0</text>
<text x="44.2" y="141.9">IO_L66P_SCP1_0</text>
<text x="106.7" y="141.9">IO_L47P_FWE_B_M1DQ0_1</text>
<text x="106.8" y="139.4">IO_L46N_FOE_B_M1DQ3_1</text>
<text x="44.2" y="144.5">IO_L66N_SCP0_0</text>
<text x="108.8" y="147">IO_L48P_HDC_M1DQ8_1</text>
<text x="109" y="144.5">IO_L47N_LDC_M1DQ1_1</text>
<text x="113.6" y="149.6">IO_L48N_M1DQ9_1</text>
<text x="112.4" y="154.6">IO_L49N_M1DQ11_1</text>
<text x="112.4" y="152.1">IO_L49P_M1DQ10_1</text>
<text x="110.9" y="159.7">IO_L50N_M1UDQSN_1</text>
<text x="112.3" y="157.2">IO_L50P_M1UDQS_1</text>
<text x="112.4" y="164.8">IO_L51N_M1DQ13_1</text>
<text x="112.4" y="167.3">IO_L52P_M1DQ14_1</text>
<text x="112.4" y="162.3">IO_L51P_M1DQ12_1</text>
<text x="112.4" y="169.9">IO_L52N_M1DQ15_1</text>
<text x="121.1" y="172.4">IO_L53P_1</text>
<text x="114" y="177.5">IO_L74P_AWAKE_1</text>
<text x="115.4" y="175">IO_L53N_VREF_1</text>
<text x="109.3" y="180">IO_L74N_DOUT_BUSY_1</text>
</g>
<g font-size="1" fill="#006464">
<text x="44.9" y="18.5">+3V3</text>
<text x="113.5" y="18.5">+3V3</text>
<text x="237.1" y="28.7">U1D</text>
<text x="208.7" y="31.2">+3V3</text>
<text x="231.6" y="31.2">XC6SLX25-FTG256</text>
<text x="264.6" y="31.2">+1V2</text>
<text x="147.6" y="96">T4</text>
<text x="209.3" y="99.1">GND</text>
<text x="265.2" y="99.1">GND</text>
<text x="221.4" y="102.4">+1V2</text>
<text x="228.4" y="113.8" transform="rotate(-90 228.4 113.8)">100n</text>
<text x="230.7" y="112.9" transform="rotate(-90 230.7 112.9)">C6</text>
<text x="239.8" y="113.8" transform="rotate(-90 239.8 113.8)">100n</text>
<text x="242.1" y="112.9" transform="rotate(-90 242.1 112.9)">C8</text>
<text x="251.2" y="113.8" transform="rotate(-90 251.2 113.8)">100n</text>
<text x="253.5" y="113.3" transform="rotate(-90 253.5 113.3)">C10</text>
<text x="262.7" y="113.8" transform="rotate(-90 262.7 113.8)">100n</text>
<text x="265" y="113.3" transform="rotate(-90 265 113.3)">C12</text>
<text x="24.4" y="123.9">T2</text>
<text x="174.4" y="121.4">+3V3</text>
<text x="222" y="123.3">GND</text>
<text x="24.4" y="126.5">T3</text>
<text x="183.7" y="131.9" transform="rotate(-90 183.7 131.9)">C1</text>
<text x="195.1" y="131.9" transform="rotate(-90 195.1 131.9)">C2</text>
<text x="206.5" y="131.9" transform="rotate(-90 206.5 131.9)">C3</text>
<text x="218" y="131.9" transform="rotate(-90 218 131.9)">C4</text>
<text x="228.1" y="131.9" transform="rotate(-90 228.1 131.9)">C5</text>
<text x="239.6" y="131.9" transform="rotate(-90 239.6 131.9)">C7</text>
<text x="251" y="131.9" transform="rotate(-90 251 131.9)">C9</text>
<text x="181.4" y="132.8" transform="rotate(-90 181.4 132.8)">100n</text>
<text x="192.8" y="132.8" transform="rotate(-90 192.8 132.8)">100n</text>
<text x="204.2" y="132.8" transform="rotate(-90 204.2 132.8)">100n</text>
<text x="215.7" y="132.8" transform="rotate(-90 215.7 132.8)">100n</text>
<text x="225.8" y="132.8" transform="rotate(-90 225.8 132.8)">100n</text>
<text x="237.3" y="132.8" transform="rotate(-90 237.3 132.8)">100n</text>
<text x="248.7" y="132.8" transform="rotate(-90 248.7 132.8)">100n</text>
<text x="260.1" y="132.8" transform="rotate(-90 260.1 132.8)">100n</text>
<text x="262.4" y="132.4" transform="rotate(-90 262.4 132.4)">C11</text>
<text x="270.3" y="132.8" transform="rotate(-90 270.3 132.8)">100n</text>
<text x="272.6" y="132.4" transform="rotate(-90 272.6 132.4)">C13</text>
<text x="175" y="142.3">GND</text>
<text x="86.1" y="184.9">U1A</text>
<text x="80.4" y="187.4">XC6SLX25-FTG256</text>
</g>
<g font-size="1" fill="#840000">
<text x="27.3" y="47.8">VU_L3</text>
<text x="29" y="45.3">xD6</text>
<text x="27.3" y="52.9">VU_L4</text>
<text x="27.3" y="50.4">VU_L5</text>
<text x="143.3" y="50.4">SDR_DQ1</text>
<text x="143.3" y="52.9">SDR_DQ2</text>
<text x="28.1" y="58">oRST</text>
<text x="29" y="55.4">xD1</text>
<text x="27.3" y="63.1">VU_L6</text>
<text x="27.3" y="60.5">VU_L7</text>
<text x="143.3" y="65.6">SD_DI</text>
<text x="143.3" y="63.1">SDR_DQ5</text>
<text x="142.5" y="68.1">SD_CS</text>
<text x="143.3" y="70.7">SDR_DQ3</text>
<text x="27.1" y="73.2">VU_R1</text>
<text x="28.1" y="75.8">LED1</text>
<text x="143.3" y="75.8">SDR_DQ6</text>
<text x="143.3" y="73.2">SDR_DQ4</text>
<text x="27.1" y="80.8">VU_R2</text>
<text x="27.1" y="83.4">VU_R0</text>
<text x="143.3" y="80.8">SDR_DQ14</text>
<text x="143.3" y="83.4">SDR_DQ13</text>
<text x="143.3" y="78.3">SDR_DQ15</text>
<text x="27.1" y="88.5">VU_R3</text>
<text x="143.3" y="88.5">SDR_DQ7</text>
<text x="143.3" y="85.9">SDR_DQ12</text>
<text x="27.1" y="93.5">VU_R4</text>
<text x="143.3" y="93.5">SDR_DQ10</text>
<text x="143.3" y="91">SDR_DQ11</text>
<text x="142.5" y="98.6">SDR_A9</text>
<text x="142" y="103.7">CFG5</text>
<text x="142.5" y="106.2">SDR_A8</text>
<text x="25.9" y="113.9">SD_DET</text>
<text x="142.5" y="116.4">SDR_A6</text>
<text x="142.5" y="118.9">SDR_A7</text>
<text x="25.7" y="121.5">SD_CLK</text>
<text x="143.3" y="121.5">SDR_DQ9</text>
<text x="143.3" y="124">SDR_DQ8</text>
<text x="25.5" y="129.1">BTN_RST</text>
<text x="142.5" y="131.6">SDR_BA1</text>
<text x="142.5" y="126.6">SDR_DQM0</text>
<text x="142.5" y="129.1">SDR_WE</text>
<text x="27.7" y="136.7">SD_DO</text>
<text x="142.5" y="134.2">SDR_A10</text>
<text x="142.5" y="136.7">SDR_CS</text>
<text x="25.8" y="139.3">SDR_DQ0</text>
<text x="142.5" y="141.8">SDR_CAS</text>
<text x="142.5" y="139.3">SDR_BA0</text>
<text x="142.5" y="146.9">SDR_A0</text>
<text x="142.5" y="144.3">SDR_RAS</text>
<text x="142.5" y="149.4">SDR_A1</text>
<text x="142.5" y="154.5">SDR_A3</text>
<text x="142.5" y="152">SDR_A2</text>
<text x="142.5" y="159.6">SDR_A12</text>
<text x="142.5" y="157">SDR_DQM1</text>
<text x="142.5" y="162.1">SDR_A11</text>
<text x="142.5" y="167.2">xD3</text>
<text x="142.5" y="164.7">xMREQ</text>
<text x="142.5" y="169.7">xIORQ</text>
<text x="142.5" y="177.4">PSRAM_CS</text>
<text x="143.3" y="174.8">BTN_NMI</text>
</g>
</svg>
